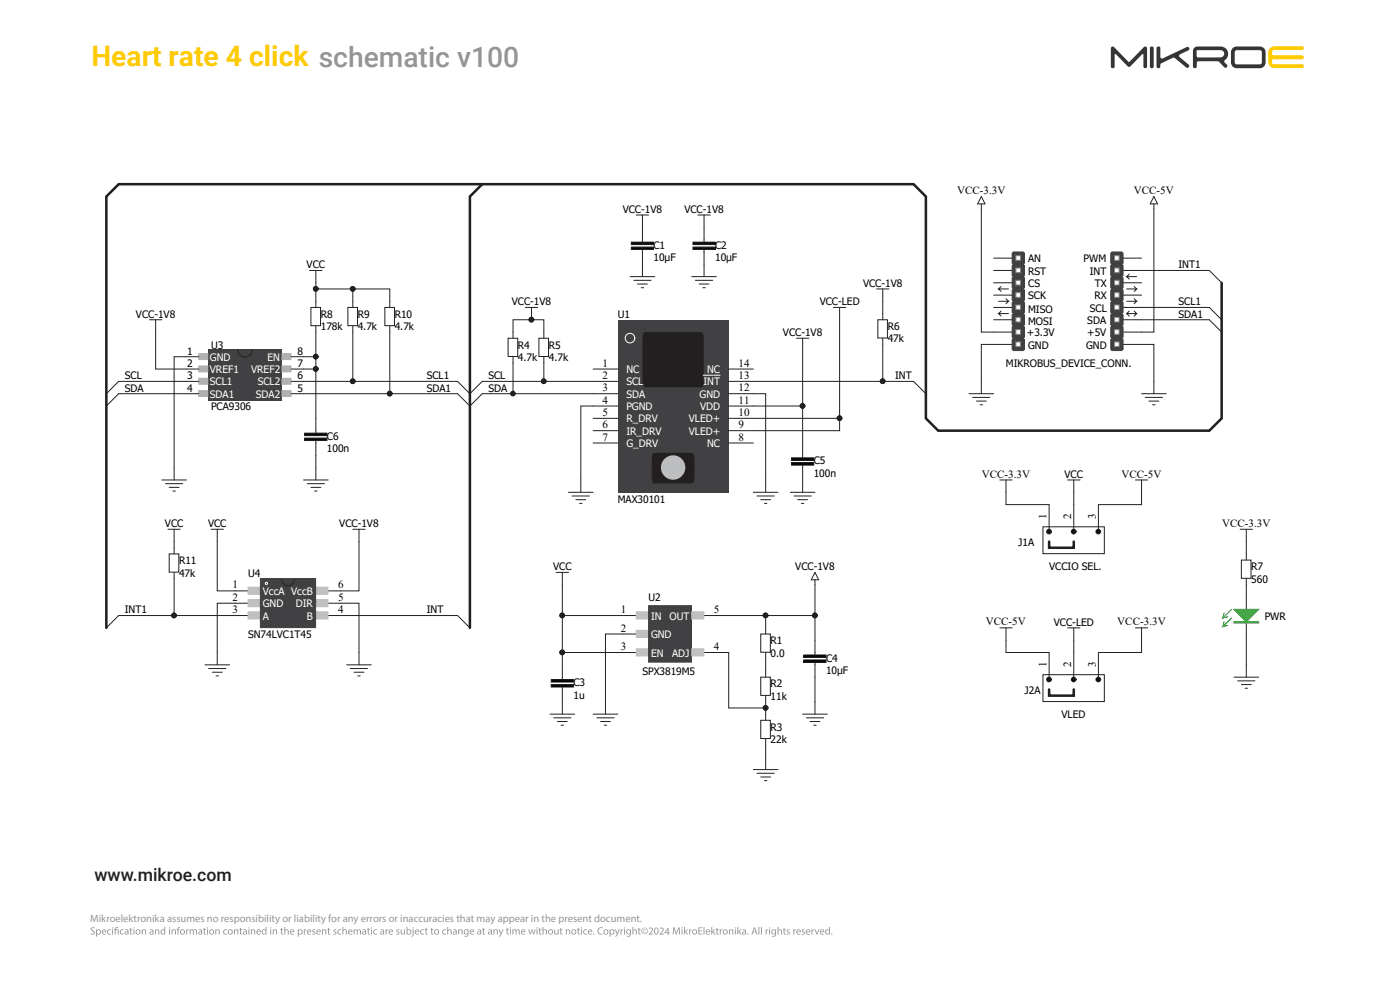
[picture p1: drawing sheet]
<svg xmlns="http://www.w3.org/2000/svg" width="420mm" height="297mm" viewBox="0 0 420 297" stroke-linecap="round" stroke-linejoin="round" font-family="sans-serif">
<!-- layer: Layer 1 -->
<path d="M381 14.4l1.3-.5h8.4a.54 .54 0 0 1 .5 .5 .54 .54 0 0 1-.5 .6h-8.6a.9 .9 0 0 0-.5 .8 .9 .9 0 0 0 .5 .8h8.6a.58 .58 0 0 1 .5 .6 .58 .58 0 0 1-.5 .6h-8.6a.8 .8 0 0 0-.5 .8 .8 .8 0 0 0 .7 .7h8.4a.55 .55 0 0 1 .5 .5 .55 .55 0 0 1-.5 .6h-8.4a1.74 1.74 0 0 1-1.8-1.8v-3.3z" fill-rule="evenodd" fill="#ffcb05"/>
<path d="M359 15.1l7.2-.1a1.09 1.09 0 0 1 1.1 1.1 1.09 1.09 0 0 1-1.1 1.1h-6.9l-.3-.5zM358.4 14.2l-.5 1.1v4.6a.58 .58 0 0 0 .6 .5 .58 .58 0 0 0 .5-.5l.1-1.2 .3-.3 6.3 .1a4 4 0 0 0 2.1 1.8l.4-.5-.4-.7a.72 .72 0 0 1-.5-.6 .72 .72 0 0 1 .5-.7 2.22 2.22 0 0 0 .5-2.5 2.22 2.22 0 0 0-2.1-1.4h-6.9zM347.1 14.1l-.1 5.8a.58 .58 0 0 0 .5 .5 .58 .58 0 0 0 .6-.5v-.7l.3-.2 3.7-1.7 3.8 2.9a.57 .57 0 0 0 .7-.1 .57 .57 0 0 0 0-.7l-2.7-2.3-.2-.4 .3-.4 2.5-1.2a.56 .56 0 0 0 .2-.7 .56 .56 0 0 0-.7-.3l-7.3 3.5-.6-.4v-3l-.5-.3zM345.1 14.1l-.1 5.8a.58 .58 0 0 0 .5 .5 .58 .58 0 0 0 .6-.5v-5.5l-.3-.4zM369.8 14.4l.9-.4 7.2-.1a1.74 1.74 0 0 1 1.8 1.8v3a1.74 1.74 0 0 1-1.8 1.7h-6.8a1.74 1.74 0 0 1-1.8-1.7v-3.4zM370.6 15.2l-.2 .5v3l.3 .5 7.2 .1 .6-.3 .1-3.3-.4-.6-7.1-.1zM333.4 14.1l-.1 .4v5.4a.58 .58 0 0 0 .5 .5 .58 .58 0 0 0 .6-.5v-3.5l.3-.2 3.6 3.7 .4 .2 4.2-3.9 .1 3.7a.55 .55 0 0 0 .6 .5 .55 .55 0 0 0 .5-.5v-5.4l-.3-.5-.6 .1-4.5 4.5-4.5-4.5-.4-.2z" fill-rule="evenodd" fill="#343537"/>
<path d="M249.3 279.9a.2 .2 0 0 1 .4 0 .2 .2 0 0 1-.4 0zM248 278.8l-.1 .2a.55 .55 0 0 0 0 .6 .55 .55 0 0 0 .6 .2l.2-.3a.52 .52 0 0 0-.1-.6 .52 .52 0 0 0-.6-.1zM247.7 278.7l.5-.2 .5 .2v-.9h.3v2.3h-.3v-.3a.74 .74 0 0 1-1.1 0 .74 .74 0 0 1 .1-1.1zM246.4 278.8l-.2 .4h.8l-.1-.4zM246.1 278.7a.67 .67 0 0 1 .9-.1 .67 .67 0 0 1 .3 .8h-1.1a.59 .59 0 0 0 1 .4v.2a.84 .84 0 0 1-1.1-.2 .84 .84 0 0 1 0-1.1zM244.4 278.5h.3l.4 1.3 .4-1.3h.3l-.6 1.6h-.2zM243.4 278.5h.3v.3l.5-.3v.3l-.5 .3v1h-.3zM242.2 278.8l-.2 .4h.8l-.1-.4zM241.9 278.7a.67 .67 0 0 1 .9-.1 .67 .67 0 0 1 .3 .8h-1.1a.59 .59 0 0 0 1 .4v.2a.84 .84 0 0 1-1.1-.2 .84 .84 0 0 1 0-1.1zM240.6 278.7l.5-.2 .3 .1-.6 .3a.69 .69 0 0 1 .4 1.1h-.7l.1-.2 .3 .1 .3-.2-.6-.6zM239.4 278.8l-.2 .4h.8l-.2-.4zM239.1 278.7a.67 .67 0 0 1 .8-.1 .67 .67 0 0 1 .3 .8h-1a.59 .59 0 0 0 .9 .4l.1 .2a.84 .84 0 0 1-1.1-.2 .84 .84 0 0 1 0-1.1zM238 278.5h.2l.1 .3 .5-.3v.3l-.5 .3v1h-.3zM236.1 278.7l.4-.2 .4 .1-.6 .3a.69 .69 0 0 1 .4 1.1h-.7v-.2l.4 .1 .3-.2-.6-.6zM235.1 278.2l.3-.1v.4h.4v.2h-.4v1l.3 .4h-.4l-.2-.3v-1.1h-.3zM233.3 277.8h.3v1a.55 .55 0 0 1 .9 0l.1 1.3h-.3v-1.1l-.4-.3-.3 .3v1.1h-.3zM231.9 278.8l-.2 .2a.57 .57 0 0 0 .4 .9l.4-.4a.51 .51 0 0 0 0-.6 .51 .51 0 0 0-.6-.1zM231.6 278.7l.5-.2 .5 .3v-.3h.2v1.3a.81 .81 0 0 1-.4 .9 .81 .81 0 0 1-.9-.1l.1-.2a.57 .57 0 0 0 .7 .1 .57 .57 0 0 0 .2-.7 .72 .72 0 0 1-1.1 0 .72 .72 0 0 1 .2-1.1zM230.8 278.5h.2v1.6h-.2zM230.8 278h.2v.2h-.2zM229.7 278.5h.2l.1 .3 .5-.3v.3l-.5 .3v1h-.3zM228.3 277.8h.3v2.3h-.3zM227.5 277.8h.3v2.3h-.3zM226.3 278.2l-.3 1h.7zM226.2 277.9h.3l.7 2.2h-.3l-.2-.7h-.7l-.3 .7h-.3zM224.2 279.9a.2 .2 0 0 1 .4 0 .2 .2 0 0 1-.4 0zM223 279.4l-.1 .2a.33 .33 0 0 0 .4 .3 .33 .33 0 0 0 .2-.3v-.3zM222.7 278.6l.5-.1 .5 .2 .1 1.4-.2-.2a.49 .49 0 0 1-.8 .1 .49 .49 0 0 1 .1-.8l.6-.1v-.2l-.3-.2-.4 .1zM221.2 277.8h.3v1.4l.6-.7h.3l-.6 .7 .7 .9h-.4l-.5-.8-.1 .8h-.3zM220.4 278.5h.3v1.6h-.3zM220.5 278h.2v.2h-.2zM218.7 278.5h.2v.3a.57 .57 0 0 1 .7-.3 .57 .57 0 0 1 .4 .7v.9h-.3v-1.1l-.5-.2-.2 .3v1h-.3zM217.1 279.3a.55 .55 0 0 0 1.1 0 .55 .55 0 0 0-1.1 0zM216.8 279.3a.78 .78 0 0 1 1.5 0 .78 .78 0 0 1-1.5 0zM215.9 278.5h.3v.3l.5-.3v.3l-.5 .3v1h-.3zM215 278.2l.2-.1v.4h.4v.2h-.4v1l.4 .4h-.4l-.2-.3v-1.1h-.3zM213.4 277.8h.3v1.4l.6-.7h.3l-.6 .7 .7 .9h-.4l-.5-.8-.1 .8h-.3zM212.2 278.8l-.2 .4h.8l-.2-.4zM211.9 278.7a.67 .67 0 0 1 .8-.1 .67 .67 0 0 1 .3 .8h-1a.59 .59 0 0 0 .9 .4l.1 .2a.84 .84 0 0 1-1.1-.2 .84 .84 0 0 1 0-1.1zM211.1 277.8h.2v2.3h-.2zM209.5 277.9h1.2v.3h-.9v.6h.8v.3h-.8v.7h.9v.3h-1.2zM207.9 279.3a.55 .55 0 0 0 1.1 0 .55 .55 0 0 0-1.1 0zM207.6 279.3a.78 .78 0 0 1 1.5 0 .78 .78 0 0 1-1.5 0zM206.7 278.5h.3v.3l.5-.3v.3l-.5 .3v1h-.3zM205.2 277.8h.3v1.4l.6-.7h.3l-.6 .7 .7 .9h-.3l-.6-.8-.1 .8h-.3zM204.5 278.5h.2v1.6h-.2zM204.5 278h.2v.2h-.2zM202 277.9h.3l.6 1.8 .6-1.8h.4l.1 2.2h-.3v-1.9l-.7 1.9h-.2l-.6-1.9-.1 1.9h-.3zM197.9 278.2a.74 .74 0 0 1 1.2 .1 .74 .74 0 0 1-.4 1.1l-.5 .4h1v.3h-1.3l.8-1a.49 .49 0 0 0 0-.8 .49 .49 0 0 0-.7 .1zM196.7 278.2a.9 .9 0 0 0-.3 .9 .9 .9 0 0 0 .7 .7 .92 .92 0 0 0-.4-1.6zM196.4 278.2a.63 .63 0 0 1 .7-.2 .63 .63 0 0 1 .4 .6 .93 .93 0 0 1 .1 1 .93 .93 0 0 1-1 .4l-.4-1zM194.6 278.2a.74 .74 0 0 1 1.2 .1 .74 .74 0 0 1-.4 1.1l-.4 .4h.9v.3h-1.3l.8-1a.49 .49 0 0 0 .1-.8 .49 .49 0 0 0-.8 .1zM193 278.6l.5-.2 .3 .2a.47 .47 0 0 0-.7 .1 .47 .47 0 0 0 0 .6 .47 .47 0 0 0 .7 .1 .55 .55 0 0 1-.8 0 .55 .55 0 0 1 0-.8zM192.6 279a.83 .83 0 0 0 1.6 0 .83 .83 0 0 0-1.6 0zM192.4 279a.97 .97 0 0 1 1.9 0 .97 .97 0 0 1-1.9 0zM191.5 278.2l.3-.1v.4h.4v.2h-.4v1l.4 .4h-.4l-.2-.3-.1-1.1h-.2zM189.7 277.8h.3v1a.55 .55 0 0 1 1 0v1.3h-.2l-.1-1.1-.3-.3-.4 .3v1.1h-.3zM188.3 278.8l-.1 .2a.57 .57 0 0 0 .4 .9l.4-.4a.51 .51 0 0 0-.1-.6 .51 .51 0 0 0-.6-.1zM188.1 278.7l.4-.2 .5 .3v-.3h.3v1.3a.81 .81 0 0 1-.4 .9 .81 .81 0 0 1-.9-.1v-.2a.57 .57 0 0 0 .7 .1 .57 .57 0 0 0 .3-.7 .72 .72 0 0 1-1.1 0 .72 .72 0 0 1 .2-1.1zM187.2 278.5h.3v1.6h-.3zM187.2 278h.3v.2h-.3zM186.2 278.5h.2v.3l.5-.3v.3l-.4 .3-.1 1h-.2zM184.5 278.5h.3l.4 1.3 .4-1.3h.3l-.7 1.7-.6 .6v-.3l.5-.5zM183.3 278.9l-.1 .2a.48 .48 0 0 0 .2 .7 .48 .48 0 0 0 .6-.2 .55 .55 0 0 0 0-.6 .55 .55 0 0 0-.6-.2zM182.9 278.5h.2v.3a.72 .72 0 0 1 1 0 .72 .72 0 0 1 .1 1 .72 .72 0 0 1-1 .1v.8h-.3zM181.3 279.3a.55 .55 0 0 0 1.1 0 .55 .55 0 0 0-1.1 0zM181 279.3a.78 .78 0 0 1 1.5 0 .78 .78 0 0 1-1.5 0zM179.7 278.1l.9-.2 .2 .1v.2a.88 .88 0 0 0-1.3 .8 .88 .88 0 0 0 1.3 .8v.2a1.12 1.12 0 0 1-1.5-.4 1.12 1.12 0 0 1 .4-1.5zM177.9 279.9a.2 .2 0 0 1 .4 0 .2 .2 0 0 1-.4 0zM176.8 278.8l-.2 .4h.8l-.1-.4zM176.5 278.7a.67 .67 0 0 1 .9-.1 .67 .67 0 0 1 .3 .8h-1.1a.59 .59 0 0 0 1 .4v.2a.84 .84 0 0 1-1.1-.2 .84 .84 0 0 1 0-1.1zM175.2 278.7l.6-.2 .3 .1v.2a.58 .58 0 0 0-.9 .5 .58 .58 0 0 0 .9 .5v.2a.81 .81 0 0 1-1-.2 .81 .81 0 0 1 .1-1.1zM174.3 278.5h.3v1.6h-.3zM174.3 278h.3v.2h-.3zM173.3 278.2l.3-.1v.4h.4v.2h-.4v1l.4 .4h-.4l-.3-.3v-1.1h-.2zM171.7 279.3a.55 .55 0 0 0 1.1 0 .55 .55 0 0 0-1.1 0zM171.3 279.3a.8 .8 0 0 1 1.6 0 .8 .8 0 0 1-1.6 0zM169.7 278.5h.3v.3a.57 .57 0 0 1 .7-.3 .57 .57 0 0 1 .4 .7v.9h-.3l-.1-1.1-.4-.2-.3 .3v1h-.3zM168.1 278.2l.3-.1v.4h.4v.2h-.4v1l.3 .4h-.4l-.2-.3v-1.1h-.3zM166.3 278.5h.2l.1 1.1 .3 .3 .4-.3v-1.1h.3v1.6h-.3v-.3l-.5 .3-.4-.1zM164.7 279.3a.55 .55 0 0 0 1.1 0 .55 .55 0 0 0-1.1 0zM164.4 279.3a.78 .78 0 0 1 1.5 0 .78 .78 0 0 1-1.5 0zM162.8 277.8h.2v1a.55 .55 0 0 1 1 0l.1 1.3h-.3v-1.1l-.4-.3-.3 .3-.1 1.1h-.2zM161.8 278.2l.3-.1v.4h.4v.2h-.4v1l.3 .4h-.4l-.2-.3v-1.1h-.3zM161 278.5h.3v1.6h-.3zM161 278h.2v.2h-.2zM158.5 278.5h.3l.3 1.3 .4-1.3h.2l.4 1.3 .3-1.3h.3l-.5 1.6h-.3l-.3-1.3-.4 1.3h-.3zM156.7 278.8l-.2 .4h.9l-.2-.4zM156.5 278.7a.67 .67 0 0 1 .8-.1 .67 .67 0 0 1 .3 .8h-1.1a.59 .59 0 0 0 1 .4v.2a.84 .84 0 0 1-1.1-.2 .84 .84 0 0 1 .1-1.1zM153.7 278.5h.3v.3a.52 .52 0 0 1 .4-.3 .52 .52 0 0 1 .5 .3l.3-.3 .5 .1 .2 1.5h-.3v-1.2l-.3-.2-.3 .3v1.1h-.3v-1.2l-.3-.2-.4 .3v1.1h-.3zM153 278.5h.3v1.6h-.3zM153 278h.2v.2h-.2zM152 278.2l.3-.1v.4h.4v.2h-.4v1l.4 .4h-.5l-.2-.3v-1.1h-.2zM149.6 278.5h.3l.4 1.3 .4-1.3h.3l-.7 1.7-.6 .6-.1-.3 .5-.5zM148 278.5h.3v.3a.57 .57 0 0 1 .7-.3 .57 .57 0 0 1 .4 .7v.9h-.3l-.1-1.1-.5-.2-.2 .3v1h-.3zM146.8 279.4l-.1 .2a.33 .33 0 0 0 .3 .3 .33 .33 0 0 0 .3-.3v-.3zM146.5 278.6l.5-.1 .5 .2 .1 1.4-.3-.2a.49 .49 0 0 1-.7 .1 .49 .49 0 0 1 0-.8l.7-.1v-.2l-.3-.2-.4 .1zM144.9 278.2l.2-.1v.4h.4v.2h-.4v1l.4 .4h-.4l-.2-.3v-1.1h-.3zM143.5 279.4l-.1 .2a.33 .33 0 0 0 .4 .3 .33 .33 0 0 0 .3-.3v-.3zM143.3 278.6l.5-.1 .4 .2 .2 1.4-.3-.2a.49 .49 0 0 1-.7 .1 .49 .49 0 0 1 0-.8l.7-.1v-.2l-.4-.2-.4 .1zM141.4 278.8l-.2 .4h.8l-.2-.4zM141.1 278.7a.67 .67 0 0 1 .8-.1 .67 .67 0 0 1 .3 .8h-1a.59 .59 0 0 0 .9 .4l.1 .2a.84 .84 0 0 1-1.1-.2 .84 .84 0 0 1 0-1.1zM139.6 278.8l-.1 .2a.57 .57 0 0 0 .4 .9l.4-.4a.51 .51 0 0 0-.1-.6 .51 .51 0 0 0-.6-.1zM139.3 278.7l.5-.2 .5 .3v-.3h.3l-.1 1.3a.81 .81 0 0 1-.3 .9 .81 .81 0 0 1-.9-.1v-.2a.57 .57 0 0 0 .7 .1 .57 .57 0 0 0 .3-.7 .72 .72 0 0 1-1.1 0 .72 .72 0 0 1 .1-1.1zM137.5 278.5h.2v.3a.57 .57 0 0 1 .7-.3 .57 .57 0 0 1 .4 .7v.9h-.3v-1.1l-.5-.2-.2 .3v1h-.3zM136.2 279.4l-.1 .2a.33 .33 0 0 0 .4 .3 .33 .33 0 0 0 .3-.3v-.3zM135.9 278.6l.5-.1 .5 .2 .1 1.4-.2-.2a.49 .49 0 0 1-.8 .1 .49 .49 0 0 1 .1-.8l.6-.1v-.2l-.3-.2-.4 .1zM134.2 277.8h.3v1a.55 .55 0 0 1 .9 0l.1 1.3h-.3v-1.1l-.3-.3-.4 .3v1.1h-.3zM132.9 278.7l.6-.2 .4 .1-.1 .2a.58 .58 0 0 0-.9 .5 .58 .58 0 0 0 .9 .5l.1 .2a.81 .81 0 0 1-1.1-.2 .81 .81 0 0 1 .1-1.1zM130.5 279.3a.55 .55 0 0 0 1.1 0 .55 .55 0 0 0-1.1 0zM130.2 279.3a.78 .78 0 0 1 1.5 0 .78 .78 0 0 1-1.5 0zM129.4 278.2l.2-.1v.4h.4v.2h-.4l.1 1 .3 .4h-.4l-.2-.3v-1.1h-.3zM127.6 278.2l.3-.1v.4h.4v.2h-.4v1l.4 .4h-.4l-.2-.3-.1-1.1h-.2zM126.2 278.7l.6-.2 .4 .1v.2a.58 .58 0 0 0-.9 .5 .58 .58 0 0 0 .9 .5v.2a.81 .81 0 0 1-1-.2 .81 .81 0 0 1 0-1.1zM124.9 278.8l-.2 .4h.8l-.1-.4zM124.6 278.7a.67 .67 0 0 1 .8-.1 .67 .67 0 0 1 .4 .8h-1.1a.59 .59 0 0 0 .9 .4l.1 .2a.84 .84 0 0 1-1.1-.2 .84 .84 0 0 1 0-1.1zM123.8 278h.3v.2h-.3zM123.8 278.5h.3v1.7l-.2 .4-.5 .1 .4-.6zM122.3 278.9l-.1 .2a.52 .52 0 0 0 .1 .6 .52 .52 0 0 0 .6 .1l.2-.2a.55 .55 0 0 0 0-.6 .55 .55 0 0 0-.6-.2zM122 277.8h.2v1a.71 .71 0 0 1 1 0 .71 .71 0 0 1 0 1 .71 .71 0 0 1-1 0v.3h-.3zM120.2 278.5h.3v1.1l.3 .3 .4-.3v-1.1h.3v1.6h-.2l-.1-.3-.5 .3-.3-.1zM118.9 278.7l.5-.2 .4 .1-.7 .3a.69 .69 0 0 1 .5 1.1h-.8l.1-.2 .4 .1 .3-.2-.7-.6zM117 278.8l-.2 .4h.9l-.2-.4zM116.8 278.7a.67 .67 0 0 1 .8-.1 .67 .67 0 0 1 .3 .8h-1.1a.59 .59 0 0 0 1 .4v.2a.84 .84 0 0 1-1.1-.2 .84 .84 0 0 1 .1-1.1zM115.7 278.5h.2v.3l.5-.3v.3l-.4 .3v1h-.3zM114.4 279.4l-.1 .2a.33 .33 0 0 0 .4 .3 .33 .33 0 0 0 .3-.3v-.3zM114.1 278.6l.5-.1 .5 .2 .1 1.4-.2-.2a.49 .49 0 0 1-.8 .1 .49 .49 0 0 1 .1-.8l.6-.1v-.2l-.3-.2-.4 .1zM112.2 278.7l.6-.2 .4 .1-.1 .2a.58 .58 0 0 0-.9 .5 .58 .58 0 0 0 .9 .5v.2a.81 .81 0 0 1-1-.2 .81 .81 0 0 1 .1-1.1zM111.3 278.5h.3v1.6h-.3zM111.3 278h.3v.2h-.3zM110.3 278.2l.3-.1v.4h.4v.2h-.4v1l.4 .4h-.4l-.3-.3v-1.1h-.2zM109 279.4l-.1 .2a.33 .33 0 0 0 .4 .3 .33 .33 0 0 0 .2-.3v-.3zM108.7 278.6l.5-.1 .5 .2 .1 1.4-.2-.2a.49 .49 0 0 1-.8 .1 .49 .49 0 0 1 .1-.8l.6-.1v-.2l-.3-.2-.4 .1zM106.1 278.5h.2v.3a.52 .52 0 0 1 .5-.3 .52 .52 0 0 1 .5 .3l.3-.3 .5 .1 .2 1.5h-.3v-1.2l-.3-.2-.4 .3v1.1h-.2l-.1-1.2-.3-.2-.3 .3v1.1h-.3zM104.9 278.8l-.2 .4h.8l-.2-.4zM104.6 278.7a.67 .67 0 0 1 .8-.1 .67 .67 0 0 1 .3 .8h-1a.59 .59 0 0 0 .9 .4l.1 .2a.84 .84 0 0 1-1.1-.2 .84 .84 0 0 1 0-1.1zM102.7 277.8h.3v1a.55 .55 0 0 1 1 0v1.3h-.2l-.1-1.1-.3-.3-.4 .3v1.1h-.3zM101.4 278.7l.6-.2 .4 .1v.2a.58 .58 0 0 0-.9 .5 .58 .58 0 0 0 .9 .5v.2a.81 .81 0 0 1-1-.2 .81 .81 0 0 1 0-1.1zM100.1 278.7l.4-.2 .4 .1-.6 .3a.69 .69 0 0 1 .4 1.1h-.8l.1-.2 .4 .1 .3-.2-.7-.6zM98.4 278.2l.3-.1v.4h.4v.2h-.4v1l.4 .4h-.5l-.2-.3v-1.1h-.2zM96.6 278.5h.2v.3a.57 .57 0 0 1 .7-.3 .57 .57 0 0 1 .4 .7v.9h-.3v-1.1l-.5-.2-.2 .3v1h-.3zM95.3 278.8l-.1 .4h.8l-.2-.4zM95.1 278.7a.67 .67 0 0 1 .8-.1 .67 .67 0 0 1 .3 .8h-1.1a.59 .59 0 0 0 1 .4v.2a.84 .84 0 0 1-1-.2 .84 .84 0 0 1 0-1.1zM93.7 278.7l.5-.2 .4 .1-.7 .3a.69 .69 0 0 1 .5 1.1h-.8l.1-.2 .4 .1 .3-.2-.7-.6zM92.5 278.8l-.2 .4h.8l-.1-.4zM92.2 278.7a.67 .67 0 0 1 .9-.1 .67 .67 0 0 1 .3 .8h-1.1a.59 .59 0 0 0 1 .4v.2a.84 .84 0 0 1-1.1-.2 .84 .84 0 0 1 0-1.1zM91.1 278.5h.3v.3l.5-.3v.3l-.5 .3v1h-.3zM89.7 278.9l-.1 .2a.48 .48 0 0 0 .2 .7 .48 .48 0 0 0 .7-.2 .55 .55 0 0 0-.1-.6 .55 .55 0 0 0-.5-.2zM89.3 278.5h.3v.3a.72 .72 0 0 1 1 0 .72 .72 0 0 1 0 1 .72 .72 0 0 1-1 .1v.8h-.3zM87.4 278.8l-.2 .4h.8l-.1-.4zM87.1 278.7a.67 .67 0 0 1 .9-.1 .67 .67 0 0 1 .3 .8h-1.1a.59 .59 0 0 0 1 .4v.2a.84 .84 0 0 1-1.1-.2 .84 .84 0 0 1 0-1.1zM85.3 277.8h.3v1a.55 .55 0 0 1 1 0v1.3h-.3v-1.1l-.3-.3-.4 .3v1.1h-.3zM84.3 278.2l.3-.1v.4h.4v.2h-.4v1l.4 .4h-.4l-.3-.3v-1.1h-.2zM81.8 278.5h.3v.3a.57 .57 0 0 1 .7-.3 .57 .57 0 0 1 .3 .7v.9h-.3v-1.1l-.5-.2-.2 .3v1h-.3zM81.1 278.5h.3v1.6h-.3zM81.1 278h.2v.2h-.2zM79 278.8l-.2 .2a.55 .55 0 0 0 0 .6 .55 .55 0 0 0 .6 .2l.3-.3a.52 .52 0 0 0-.1-.6 .52 .52 0 0 0-.6-.1zM78.7 278.7l.5-.2 .5 .2v-.9h.2l.1 2.3h-.3v-.3a.74 .74 0 0 1-1.1 0 .74 .74 0 0 1 .1-1.1zM77.4 278.8l-.2 .4h.8l-.1-.4zM77.1 278.7a.67 .67 0 0 1 .8-.1 .67 .67 0 0 1 .4 .8h-1.1a.59 .59 0 0 0 .9 .4l.1 .2a.84 .84 0 0 1-1.1-.2 .84 .84 0 0 1 0-1.1zM75.2 278.5h.3v.3a.57 .57 0 0 1 .7-.3 .57 .57 0 0 1 .4 .7v.9h-.3v-1.1l-.5-.2-.3 .3v1h-.2zM74.5 278.5h.3v1.6h-.3zM74.5 278h.3v.2h-.3zM73.2 279.4l-.1 .2a.33 .33 0 0 0 .4 .3 .33 .33 0 0 0 .3-.3v-.3zM73 278.6l.5-.1 .5 .2 .1 1.4-.3-.2a.49 .49 0 0 1-.7 .1 .49 .49 0 0 1 0-.8l.7-.1v-.2l-.4-.2-.4 .1zM72 278.2l.3-.1v.4h.4v.2h-.4v1l.4 .4h-.5l-.2-.3v-1.1h-.2zM70.2 278.5h.2v.3a.57 .57 0 0 1 .7-.3 .57 .57 0 0 1 .4 .7v.9h-.3v-1.1l-.5-.2-.2 .3v1h-.3zM68.6 279.3a.55 .55 0 0 0 1.1 0 .55 .55 0 0 0-1.1 0zM68.3 279.3a.78 .78 0 0 1 1.5 0 .78 .78 0 0 1-1.5 0zM67.2 278.7l.6-.2 .3 .1v.2a.58 .58 0 0 0-.9 .5 .58 .58 0 0 0 .9 .5v.2a.81 .81 0 0 1-1-.2 .81 .81 0 0 1 .1-1.1zM64.6 278.5h.2l.1 .3a.57 .57 0 0 1 .6-.3 .57 .57 0 0 1 .4 .7v.9h-.3v-1.1l-.5-.2-.2 .3v1h-.3zM63 279.3a.55 .55 0 0 0 1.1 0 .55 .55 0 0 0-1.1 0zM62.7 279.3a.8 .8 0 0 1 1.6 0 .8 .8 0 0 1-1.6 0zM62.1 278.5h.3v1.6h-.3zM62.1 278h.3v.2h-.3zM61.1 278.2l.3-.1v.4h.4v.2h-.4v1l.4 .4h-.4l-.2-.3-.1-1.1h-.2zM59.8 279.4l-.1 .2a.33 .33 0 0 0 .4 .3 .33 .33 0 0 0 .3-.3v-.3zM59.5 278.6l.5-.1 .5 .2 .2 1.4-.3-.2a.49 .49 0 0 1-.8 .1 .49 .49 0 0 1 .1-.8l.7-.1-.1-.2-.3-.2-.4 .1zM56.9 278.5h.2v.3a.52 .52 0 0 1 .5-.3 .52 .52 0 0 1 .5 .3l.3-.3 .5 .1 .2 1.5h-.3v-1.2l-.3-.2-.3 .3-.1 1.1h-.2l-.1-1.2-.3-.2-.3 .3v1.1h-.3zM55.8 278.5h.3v.3l.5-.3v.3l-.5 .3v1h-.2zM54.3 279.3a.55 .55 0 0 0 1.1 0 .55 .55 0 0 0-1.1 0zM53.9 279.3a.8 .8 0 0 1 1.6 0 .8 .8 0 0 1-1.6 0zM53.4 277.9l.6-.1-.4 .4-.1 .3h.4v.2h-.4v1.4h-.2v-1.4h-.3v-.2h.3zM51.4 278.5h.3v.3a.57 .57 0 0 1 .7-.3 .57 .57 0 0 1 .4 .7v.9h-.3v-1.1l-.5-.2-.3 .3v1h-.2zM50.7 278.5h.3v1.6h-.3zM50.7 278h.3v.2h-.3zM48.6 278.8l-.1 .2a.55 .55 0 0 0 0 .6 .55 .55 0 0 0 .6 .2l.2-.3a.52 .52 0 0 0-.1-.6 .52 .52 0 0 0-.6-.1zM48.3 278.7l.5-.2 .5 .2v-.9h.3v2.3h-.3v-.3a.74 .74 0 0 1-1.1 0 .74 .74 0 0 1 .1-1.1zM46.5 278.5h.2v.3a.57 .57 0 0 1 .7-.3 .57 .57 0 0 1 .4 .7v.9h-.3v-1.1l-.5-.2-.2 .3v1h-.3zM45.2 279.4l-.1 .2a.33 .33 0 0 0 .4 .3 .33 .33 0 0 0 .3-.3v-.3zM45 278.6l.5-.1 .4 .2 .2 1.4-.3-.2a.49 .49 0 0 1-.7 .1 .49 .49 0 0 1 0-.8l.7-.1-.1-.2-.3-.2-.4 .1zM42.5 278.5h.3v.3a.57 .57 0 0 1 .7-.3 .57 .57 0 0 1 .3 .7v.9h-.2l-.1-1.1-.5-.2-.2 .3v1h-.3zM41 279.3a.54 .54 0 0 0 1 0 .54 .54 0 0 0-1 0zM40.6 279.3a.8 .8 0 0 1 1.6 0 .8 .8 0 0 1-1.6 0zM40 278.5h.3v1.6h-.3zM40.1 278h.2v.2h-.2zM39.1 278.2l.2-.1v.4h.4v.2h-.4v1l.4 .4h-.4l-.2-.3v-1.1h-.3zM37.7 279.4l-.1 .2a.33 .33 0 0 0 .4 .3 .33 .33 0 0 0 .3-.3v-.3zM37.5 278.6l.5-.1 .4 .2 .2 1.4-.3-.2a.49 .49 0 0 1-.7 .1 .49 .49 0 0 1 0-.8l.7-.1v-.2l-.4-.2-.4 .1zM36.2 278.7l.6-.2 .4 .1-.1 .2a.58 .58 0 0 0-.9 .5 .58 .58 0 0 0 .9 .5v.2a.81 .81 0 0 1-1-.2 .81 .81 0 0 1 .1-1.1zM34.6 278l.9-.1-.1 .2h-.6l-.1 .4h.9v1.6h-.3v-1.4h-.6v1.4h-.3v-1.4h-.2v-.2h.2zM33.6 278.5h.3v1.6h-.3zM33.7 278h.2v.2h-.2zM32.3 278.7l.6-.2 .4 .1v.2a.58 .58 0 0 0-.9 .5 .58 .58 0 0 0 .9 .5v.2a.81 .81 0 0 1-1-.2 .81 .81 0 0 1 0-1.1zM31 278.8l-.2 .4h.8l-.1-.4zM30.7 278.7a.67 .67 0 0 1 .8-.1 .67 .67 0 0 1 .4 .8h-1.1a.59 .59 0 0 0 .9 .4l.1 .2a.84 .84 0 0 1-1.1-.2 .84 .84 0 0 1 0-1.1zM29.2 278.9l-.1 .2a.48 .48 0 0 0 .2 .7 .48 .48 0 0 0 .6-.2 .55 .55 0 0 0 0-.6 .55 .55 0 0 0-.5-.2zM28.8 278.5h.3v.3a.72 .72 0 0 1 1 0 .72 .72 0 0 1 0 1 .72 .72 0 0 1-1 .1v.8h-.3zM27.4 278.1l1-.1-.1 .2-.8 .1 .2 .4a.74 .74 0 0 1 .7 1.1 .74 .74 0 0 1-1.2 .2v-.3a.46 .46 0 0 0 .8 .1 .46 .46 0 0 0-.2-.7 .6 .6 0 0 1-.5-.4 .6 .6 0 0 1 .1-.6z" fill="#939598"/>
<g fill="none" stroke="#231f20" stroke-width=".3">
<path d="M192.7 79.2v3.7M211.2 79.2v3.7M298.1 77.4h5.5M336.9 77.4h5.6M189 82.9h7.4M190.1 84h5.2M191.3 85.1h2.9M192.4 86.2h.7M207.5 82.9h7.4M208.6 84h5.2M209.7 85.1h3M210.8 86.2h.8"/>
<path d="M250 92.1h3.7M251.9 92.1v3.7M298.1 92.1h5.5M298.1 81.1h5.5M298.1 84.8h5.5M298.1 88.4h5.5M298.1 95.8h5.5M298.1 99.5h5.5M336.9 92.1h5.6M336.9 81.1h5.6M336.9 84.8h5.6M336.9 88.4h5.6"/>
<path d="M336.9 95.8h5.6M336.9 99.5h5.6M226 118h3.7v29.5M238.9 101.4h3.7M240.8 101.4v20.3h-14.8M298.1 103.2h5.5M336.9 103.2h5.6M177.9 121.7h-3.7v25.8M226 125.4h25.9M170.5 147.5h7.4M171.7 148.6h5.1M172.8 149.8h2.9"/>
<path d="M173.9 150.9h.7M226 147.5h7.4M227.1 148.6h5.2M228.2 149.8h3M229.3 150.9h.8"/>
</g>
<g fill="#231f20" stroke="#231f20" stroke-width=".3">
<circle cx="240.8" cy="121.6" r=".7"/>
<circle cx="251.8" cy="125.3" r=".7"/>
</g>
<path d="M304 75.5h3l.3 .4v2.9l-.3 .4h-3l-.4-.4v-2.9z" fill-rule="evenodd" fill="#414042"/>
<path d="M303.6 75.9l.4-.4h3l.3 .4v2.9l-.3 .4h-3l-.4-.4z" fill="none" stroke="#443c3e" stroke-width=".3"/>
<path d="M304 79.2h3l.3 .4v2.9l-.3 .4h-3l-.4-.4v-2.9z" fill-rule="evenodd" fill="#414042"/>
<path d="M303.6 79.6l.4-.4h3l.3 .4v2.9l-.3 .4h-3l-.4-.4z" fill="none" stroke="#443c3e" stroke-width=".3"/>
<g fill="#fff" stroke="#808080" stroke-width=".3">
<path d="M304.8 76.6h1.4v1.4h-1.4z"/>
<path d="M304.8 80.3h1.4v1.4h-1.4z"/>
</g>
<path d="M304 82.9h3l.3 .4v2.9l-.3 .4h-3l-.4-.4v-2.9z" fill-rule="evenodd" fill="#414042"/>
<path d="M303.6 83.3l.4-.4h3l.3 .4v2.9l-.3 .4h-3l-.4-.4z" fill="none" stroke="#443c3e" stroke-width=".3"/>
<path d="M304 86.6h3l.3 .4v2.9l-.3 .4h-3l-.4-.4v-2.9z" fill-rule="evenodd" fill="#414042"/>
<path d="M303.6 87l.4-.4h3l.3 .4v2.9l-.3 .4h-3l-.4-.4z" fill="none" stroke="#443c3e" stroke-width=".3"/>
<g fill="#fff" stroke="#808080" stroke-width=".3">
<path d="M304.8 84h1.4v1.4h-1.4z"/>
<path d="M304.8 87.7h1.4v1.4h-1.4z"/>
</g>
<path d="M304 90.3h3l.3 .4v2.9l-.3 .4h-3l-.4-.4v-2.9z" fill-rule="evenodd" fill="#414042"/>
<path d="M303.6 90.7l.4-.4h3l.3 .4v2.9l-.3 .4h-3l-.4-.4z" fill="none" stroke="#443c3e" stroke-width=".3"/>
<path d="M304 94h3l.3 .4v2.9l-.3 .4h-3l-.4-.4v-2.9z" fill-rule="evenodd" fill="#414042"/>
<path d="M303.6 94.4l.4-.4h3l.3 .4v2.9l-.3 .4h-3l-.4-.4z" fill="none" stroke="#443c3e" stroke-width=".3"/>
<g fill="#fff" stroke="#808080" stroke-width=".3">
<path d="M304.8 91.4h1.4v1.4h-1.4z"/>
<path d="M304.8 95.1h1.4v1.4h-1.4z"/>
</g>
<path d="M304 97.7h3l.3 .3v3l-.3 .4h-3l-.4-.4v-3z" fill-rule="evenodd" fill="#414042"/>
<path d="M303.6 98l.4-.3h3l.3 .3v3l-.3 .4h-3l-.4-.4z" fill="none" stroke="#443c3e" stroke-width=".3"/>
<path d="M304 101.4h3l.3 .3v3l-.3 .4h-3l-.4-.4v-3z" fill-rule="evenodd" fill="#414042"/>
<path d="M303.6 101.7l.4-.3h3l.3 .3v3l-.3 .4h-3l-.4-.4z" fill="none" stroke="#443c3e" stroke-width=".3"/>
<g fill="#fff" stroke="#808080" stroke-width=".3">
<path d="M304.8 98.8h1.4v1.4h-1.4z"/>
<path d="M304.8 102.5h1.4v1.4h-1.4z"/>
</g>
<path d="M333.6 75.5h2.9l.4 .4v2.9l-.4 .4h-2.9l-.4-.4v-2.9z" fill-rule="evenodd" fill="#414042"/>
<path d="M333.2 75.9l.4-.4h3l.3 .4v2.9l-.3 .4h-3l-.4-.4z" fill="none" stroke="#443c3e" stroke-width=".3"/>
<path d="M333.6 79.2h2.9l.4 .4v2.9l-.4 .4h-2.9l-.4-.4v-2.9z" fill-rule="evenodd" fill="#414042"/>
<path d="M333.2 79.6l.4-.4h3l.3 .4v2.9l-.3 .4h-3l-.4-.4z" fill="none" stroke="#443c3e" stroke-width=".3"/>
<g fill="#fff" stroke="#808080" stroke-width=".3">
<path d="M334.3 76.6h1.4v1.4h-1.4z"/>
<path d="M334.3 80.3h1.4v1.4h-1.4z"/>
</g>
<path d="M333.6 82.9h2.9l.4 .4v2.9l-.4 .4h-2.9l-.4-.4v-2.9z" fill-rule="evenodd" fill="#414042"/>
<path d="M333.2 83.3l.4-.4h3l.3 .4v2.9l-.3 .4h-3l-.4-.4z" fill="none" stroke="#443c3e" stroke-width=".3"/>
<path d="M333.6 86.6h2.9l.4 .4v2.9l-.4 .4h-2.9l-.4-.4v-2.9z" fill-rule="evenodd" fill="#414042"/>
<path d="M333.2 87l.4-.4h3l.3 .4v2.9l-.3 .4h-3l-.4-.4z" fill="none" stroke="#443c3e" stroke-width=".3"/>
<g fill="#fff" stroke="#808080" stroke-width=".3">
<path d="M334.3 84h1.4v1.4h-1.4z"/>
<path d="M334.3 87.7h1.4v1.4h-1.4z"/>
</g>
<path d="M333.6 90.3h2.9l.4 .4v2.9l-.4 .4h-2.9l-.4-.4v-2.9z" fill-rule="evenodd" fill="#414042"/>
<path d="M333.2 90.7l.4-.4h3l.3 .4v2.9l-.3 .4h-3l-.4-.4z" fill="none" stroke="#443c3e" stroke-width=".3"/>
<path d="M333.6 94h2.9l.4 .4v2.9l-.4 .4h-2.9l-.4-.4v-2.9z" fill-rule="evenodd" fill="#414042"/>
<path d="M333.2 94.4l.4-.4h3l.3 .4v2.9l-.3 .4h-3l-.4-.4z" fill="none" stroke="#443c3e" stroke-width=".3"/>
<g fill="#fff" stroke="#808080" stroke-width=".3">
<path d="M334.3 91.4h1.4v1.4h-1.4z"/>
<path d="M334.3 95.1h1.4v1.4h-1.4z"/>
</g>
<path d="M333.6 97.7h2.9l.4 .3v3l-.4 .4h-2.9l-.4-.4v-3z" fill-rule="evenodd" fill="#414042"/>
<path d="M333.2 98l.4-.3h3l.3 .3v3l-.3 .4h-3l-.4-.4z" fill="none" stroke="#443c3e" stroke-width=".3"/>
<path d="M333.6 101.4h2.9l.4 .3v3l-.4 .4h-2.9l-.4-.4v-3z" fill-rule="evenodd" fill="#414042"/>
<path d="M333.2 101.7l.4-.3h3l.3 .3v3l-.3 .4h-3l-.4-.4z" fill="none" stroke="#443c3e" stroke-width=".3"/>
<g fill="#fff" stroke="#808080" stroke-width=".3">
<path d="M334.3 98.8h1.4v1.4h-1.4z"/>
<path d="M334.3 102.5h1.4v1.4h-1.4z"/>
</g>
<g fill="none" stroke="#231f20" stroke-width=".3">
<path d="M294.4 58.9l1.1 2.2h-2.2zM346.2 58.9l1.1 2.2h-2.2zM189.4 74h6.7v.8h-6.7zM189.4 72.6h6.7v.7h-6.7zM192.7 68.1v4.5M192.7 74.8v4.4M207.9 74h6.6v.8h-6.6zM207.9 72.6h6.6v.7h-6.6zM211.2 68.1v4.5M211.2 74.8v4.4M294.4 61.1v38.4h3.7M346.2 61.1v38.4h-3.7"/>
<path d="M299.6 90.3h2.9l-.7 .7M300.3 93.2l-.7 .8M300.3 85.9l-.7 .7M301.8 89.6l.7 .7M302.5 94h-2.9l.7 .7M302.5 86.6h-2.9l.7 .7M338 86.6h3l-.8 .7M338 90.3h3l-.8 .7M338 94h3l-.8 .7M338 94l.8 .7M338.8 93.2l-.8 .8M338.8 82.2l-.8 .7"/>
<path d="M340.2 85.9l.8 .7M340.2 89.6l.8 .7M340.2 93.2l.8 .8M341 82.9h-3l.8 .7M144.7 114.3h33.2M290.7 118h7.4M291.8 119.1h5.2M298.1 103.2h-3.7v14.8M342.5 103.2h3.7v14.8M342.5 118h7.4M343.6 119.1h5.2M237.5 138.7h6.6v.7h-6.6z"/>
<path d="M237.5 137.2h6.6v.7h-6.6zM240.8 121.7v15.5M240.8 139.4v8.1M292.9 120.2h3M294 121.3h.8M344.7 120.2h2.9M345.8 121.3h.7M237.1 147.5h7.4M238.2 148.6h5.2M239.3 149.8h3M240.4 150.9h.8M187.2 184.5h3.7"/>
<path d="M187.2 190h3.7M187.2 195.6h3.7"/>
</g>
<g fill="#231f20" stroke="#231f20" stroke-width=".3">
<circle cx="163.1" cy="114.3" r=".7"/>
<circle cx="240.8" cy="121.6" r=".7"/>
</g>
<g fill="#000">
<path d="M189.4 74h6.7v.8h-6.7z" fill-rule="evenodd"/>
<path d="M189.4 72.6h6.7v.7h-6.7z" fill-rule="evenodd"/>
<path d="M207.9 74h6.6v.8h-6.6z" fill-rule="evenodd"/>
<path d="M207.9 72.6h6.6v.7h-6.6z" fill-rule="evenodd"/>
<path d="M237.5 138.7h6.6v.7h-6.6z" fill-rule="evenodd"/>
<path d="M237.5 137.2h6.6v.7h-6.6z" fill-rule="evenodd"/>
</g>
<g fill="#c0c0c0" stroke="#bcbec0" stroke-width=".3">
<path d="M190.9 183.4h3.6v2.1h-3.6z"/>
<path d="M190.9 188.9h3.6v2.1h-3.6z"/>
<path d="M190.9 194.4h3.6v2.2h-3.6z"/>
</g>
<path d="M194.6 181.5h12.8v16.9h-12.8z" fill="#414042" stroke="#443c3e" stroke-width=".3"/>
<path d="M211.2 184.5h3.7" fill="none" stroke="#231f20" stroke-width=".3"/>
<path d="M207.5 183.4h3.6v2.1h-3.6z" fill="#c0c0c0" stroke="#bcbec0" stroke-width=".3"/>
<path d="M211.2 195.6h3.7" fill="none" stroke="#231f20" stroke-width=".3"/>
<path d="M207.5 194.4h3.6v2.2h-3.6z" fill="#c0c0c0" stroke="#bcbec0" stroke-width=".3"/>
<g fill="none" stroke="#231f20" stroke-width=".3">
<path d="M264.8 90.3v3.7M342.5 81.1h20.3l3.7 3.7M342.5 92.1h20.3l3.7 3.7M342.5 95.8h20.3l3.7 3.7M144.7 114.3l-3.7 3.7M144.7 118l-3.7 3.7M152.4 101.4h2.9v5.4h-2.9zM153.9 101.4v-5.6h9.3v5.6M153.9 106.9v11.1M161.7 101.4h2.9v5.4h-2.9zM163.2 106.9v7.4M264.8 103.2v11.1"/>
<path d="M274.1 114.3l3.7 3.7M299.9 143.8h3.7M301.8 143.8v7.4h12.9v7.4M312.9 157.9h18.4v8h-18.4zM320.3 143.8h3.7M322.1 143.8v14.8M340.6 143.8h3.7M342.5 143.8v7.4h-13v7.4M168.7 175.2v9.3h18.5M244.5 173.8v22.5M244.5 171.5l1.1 2.3h-2.2zM168.7 184.5v11.1h18.5"/>
<path d="M168.7 195.6v8.1M187.2 190h-5.6v24M214.9 195.6h3.7v16.6h11.1M214.9 184.5h29.6M228.2 190h2.9v5.5h-2.9zM229.7 184.5v5.5M229.7 195.6v7.3M241.2 197.8h6.6v.7h-6.6zM241.2 196.3h6.6v.7h-6.6zM244.5 198.5v15.5M299.9 188.2h3.7M301.8 188.2v7.4h12.9v7.3"/>
<path d="M320.3 188.2h3.7M322.1 188.2v14.7M340.6 188.2h3.7M342.5 188.2v7.4h-13v7.3M165 214h7.4M165.4 205.2h6.6v.7h-6.6zM165.4 203.7h6.6v.7h-6.6zM166.1 215.1h5.2M167.2 216.2h3M168.3 217.3h.8M168.7 205.9v8.1M177.9 214h7.4"/>
<path d="M179.1 215.1h5.1M180.2 216.2h2.9M181.3 217.3h.7M228.2 215.9h2.9v5.4h-2.9zM228.2 202.9h2.9v5.5h-2.9zM229.7 208.5v7.4M240.8 214h7.4M241.9 215.1h5.2M243 216.2h3M244.1 217.3h.8M312.9 202.2h18.4v8.1h-18.4zM226 230.6h7.4"/>
<path d="M227.1 231.8h5.2M228.2 232.9h3M229.3 234h.8M229.7 221.4v9.2"/>
</g>
<g fill="#231f20" stroke="#231f20" stroke-width=".3">
<circle cx="168.7" cy="195.5" r=".7"/>
<circle cx="168.7" cy="184.4" r=".7"/>
<circle cx="229.7" cy="184.4" r=".7"/>
<circle cx="229.7" cy="212.1" r=".7"/>
<circle cx="264.8" cy="114.3" r=".7"/>
<circle cx="153.9" cy="118" r=".7"/>
<circle cx="163.1" cy="114.3" r=".7"/>
<circle cx="159.4" cy="95.8" r=".7"/>
<circle cx="244.5" cy="184.4" r=".7"/>
</g>
<g fill="#000">
<path d="M241.2 197.8h6.6v.7h-6.6z" fill-rule="evenodd"/>
<path d="M241.2 196.3h6.6v.7h-6.6z" fill-rule="evenodd"/>
<path d="M165.4 205.2h6.6v.7h-6.6z" fill-rule="evenodd"/>
<path d="M165.4 203.7h6.6v.7h-6.6z" fill-rule="evenodd"/>
</g>
<path d="M366.5 84.8v40.6l-3.7 3.7h-81.3l-3.7-3.7v-66.5l-3.7-3.7h-129.4l-3.7 3.7v129.3M314.7 162.3v1.9h7.4v-1.9M314.7 206.6v1.9h7.4v-1.9" fill="none" stroke="#231f20" stroke-width=".76"/>
<g fill="#000" stroke="#231f20" stroke-width=".3">
<path d="M314.2 158.8a.7 .7 0 0 0 .2 1.2 .7 .7 0 0 0 1-.6l-.7-.1 .7 .1-.4-.7zM314.7 159.3l.7 .1z" fill-rule="evenodd"/>
<path d="M321.6 158.8a.7 .7 0 0 0 .2 1.2 .7 .7 0 0 0 1-.6l-.7-.1 .7 .1-.4-.7zM322.1 159.3l.7 .1z" fill-rule="evenodd"/>
<path d="M329 158.8a.7 .7 0 0 0 .2 1.2 .7 .7 0 0 0 1-.6l-.7-.1 .7 .1-.4-.7zM329.5 159.3l.7 .1z" fill-rule="evenodd"/>
<path d="M314.2 203.1a.7 .7 0 0 0 .2 1.2 .7 .7 0 0 0 1-.6l-.7-.1 .7 .1-.4-.7zM314.7 203.6l.7 .1z" fill-rule="evenodd"/>
<path d="M321.6 203.1a.7 .7 0 0 0 .2 1.2 .7 .7 0 0 0 1-.6l-.7-.1 .7 .1-.4-.7zM322.1 203.6l.7 .1z" fill-rule="evenodd"/>
<path d="M329 203.1a.7 .7 0 0 0 .2 1.2 .7 .7 0 0 0 1-.6l-.7-.1 .7 .1-.4-.7zM329.5 203.6l.7 .1z" fill-rule="evenodd"/>
</g>
<path d="M185.3 95.8h33.3v51.7h-33.3z" fill-rule="evenodd" fill="#414042"/>
<circle cx="189" cy="101.3" r="1.44" fill="none" stroke="#fff" stroke-width=".3"/>
<g fill="#231f20">
<path d="M196 135.8h11.9l.3 .7 .2 1.1v5.4l-.3 1.5-.5 .4-11.6-.1-.4-.7-.1-1.1v-6z"/>
<path d="M193.2 99.6h17.4l.4 .7 .1 1.1v12.8l-.1 1.1-.4 .7h-17.4l-.3-.7-.2-1.1v-12.8l.2-1.1z"/>
</g>
<g fill="none" stroke="#231f20" stroke-width=".3">
<path d="M177.9 110.6h7.4M177.9 114.3h7.4M177.9 118h7.4M218.6 110.6h7.4M218.6 114.3h7.4M218.6 118h7.4M177.9 129.1h7.4M177.9 121.7h7.4M177.9 125.4h7.4M177.9 132.8h7.4M218.6 129.1h7.4M218.6 121.7h7.4"/>
<path d="M218.6 125.4h7.4M218.6 132.8h7.4"/>
</g>
<path d="M211 112.5h1M212.1 112.5h1.8M214.2 112.5h1.8" fill="none" stroke="#fff" stroke-width=".3"/>
<circle cx="201.9" cy="140.1" r="3.7" fill="#bcbec0"/>
<path d="M144.7 118h33.2" fill="none" stroke="#231f20" stroke-width=".3"/>
<circle cx="153.9" cy="118" r=".7" fill="#231f20"/>
<path d="M251.9 95.8v33.3h-25.9M226 114.3h48.1M373.9 178.9v3.7M373.9 186.3v3.7" fill="none" stroke="#231f20" stroke-width=".3"/>
<g fill="#231f20" stroke="#231f20" stroke-width=".3">
<circle cx="251.8" cy="125.3" r=".7"/>
<circle cx="264.8" cy="114.3" r=".7"/>
</g>
<path d="M370.2 186.5h7.4" fill="none" stroke="#00bf00" stroke-width=".37"/>
<path d="M370.2 186.3h7.4v.4h-7.4z" fill="none" stroke="#00bf00" stroke-width=".3"/>
<path d="M370.2 182.6h7.4l-3.7 3.7z" fill="#00bf00"/>
<path d="M367.2 186.3l-.3 1.5M367.2 183.7l-.3 1.5M369.5 185.2l-2.6 2.6 1.4-.4M369.5 182.6l-2.6 2.6 1.4-.4M370.2 182.6h7.4l-3.7 3.7z" fill="none" stroke="#00bf00" stroke-width=".3"/>
<path d="M372 158.6h3.7M373.9 158.6v9.3M372.4 167.9h2.9v5.4h-2.9zM373.9 173.4v5.5" fill="none" stroke="#231f20" stroke-width=".3"/>
<path d="M62.4 104.7h22.1v15.4h-22.1z" fill="#414042"/>
<g fill="#b0b0b0" stroke="#b0b0b0" stroke-width=".3">
<path d="M59.6 117.1h2.7v1.7h-2.7z"/>
<path d="M59.6 113.4h2.7v1.7h-2.7z"/>
<path d="M59.6 109.7h2.7v1.8h-2.7z"/>
<path d="M59.6 106h2.7v1.8h-2.7z"/>
<path d="M84.6 117.1h2.7v1.7h-2.7z"/>
<path d="M84.6 113.4h2.7v1.7h-2.7z"/>
<path d="M84.6 109.7h2.7v1.8h-2.7z"/>
<path d="M84.6 106h2.7v1.8h-2.7z"/>
</g>
<g fill="none" stroke="#231f20" stroke-width=".3">
<path d="M190.9 64.4h3.7M192.7 64.4v3.7M209.4 64.4h3.7M211.2 64.4v3.7M44.8 95.8h3.7M46.7 95.8v14.8h12.9M92.9 81.1h3.7M93.3 92.1h2.9v5.5h-2.9zM94.8 97.7v32.1M94.8 81.1v11M94.8 86.6h22.1v5.5M104.4 92.1h2.9v5.5h-2.9z"/>
<path d="M105.8 86.6v5.5M105.8 97.7v16.6M115.5 92.1h2.8v5.5h-2.8zM116.9 97.7v20.3M157.6 92.1h3.7M159.5 92.1v3.7M263 86.6h3.7M263.3 95.8h2.9v5.5h-2.9zM264.8 86.6v3.7M264.8 94v1.8M59.6 106.9h-7.4v36.9M59.6 118h-24l-3.7 3.7"/>
<path d="M59.6 114.3h-24l-3.7 3.7M75.6 104.9a2.18 2.18 0 0 1-2.1 2.1 2.18 2.18 0 0 1-2.2-2.1M87.4 114.3h49.9l3.7 3.7M87.4 118h49.9l3.7 3.7M87.4 110.6h7.4M87.4 106.9h7.4M264.8 101.4v1.8M91.4 129.8h6.7v.8h-6.7zM91.4 131.3h6.7v.7h-6.7zM94.8 132v11.8M48.5 143.8h7.4M49.7 145h5.1"/>
<path d="M50.8 146.1h2.9M51.9 147.2h.7M91.1 143.8h7.4M92.2 145h5.1M93.3 146.1h2.9M94.4 147.2h.7M70.7 177.1h3.7M98.5 177.1h3.6M70.7 180.8h3.7M70.7 184.5h3.7M98.5 180.8h3.6M98.5 184.5h3.6"/>
<path d="M373.9 190v12.9M370.2 202.9h7.4M371.3 204.1h5.2M372.4 205.2h3M373.5 206.3h.8"/>
</g>
<g fill="#231f20" stroke="#231f20" stroke-width=".3">
<circle cx="105.8" cy="114.3" r=".7"/>
<circle cx="116.9" cy="118" r=".7"/>
<circle cx="159.4" cy="95.8" r=".7"/>
<circle cx="94.7" cy="106.9" r=".7"/>
<circle cx="94.7" cy="110.6" r=".7"/>
<circle cx="94.7" cy="86.6" r=".7"/>
<circle cx="105.8" cy="86.6" r=".7"/>
</g>
<path d="M144.7 55.2h-109.1l-3.7 3.7v129.3" fill="none" stroke="#231f20" stroke-width=".76"/>
<g fill="#000">
<path d="M91.4 129.8h6.7v.8h-6.7z" fill-rule="evenodd"/>
<path d="M91.4 131.3h6.7v.7h-6.7z" fill-rule="evenodd"/>
</g>
<g fill="#c0c0c0" stroke="#bcbec0" stroke-width=".3">
<path d="M74.4 176h3.6v2.1h-3.6z"/>
<path d="M74.4 179.7h3.6v2.1h-3.6z"/>
<path d="M74.4 183.4h3.6v2.1h-3.6z"/>
<path d="M94.8 176h3.6v2.1h-3.6z"/>
<path d="M94.8 179.7h3.6v2.1h-3.6z"/>
<path d="M94.8 183.4h3.6v2.1h-3.6z"/>
</g>
<path d="M78.1 173.4h16.6v14.7h-16.6z" fill="#414042" stroke="#443c3e" stroke-width=".3"/>
<g fill="none" stroke="#231f20" stroke-width=".3">
<path d="M50.4 158.6h3.7M52.2 158.6v7.4M63.3 158.6h3.7M65.2 158.6v18.5h5.5M105.8 158.6h3.7M107.7 158.6v18.5h-5.6M50.8 166h2.8v5.5h-2.8zM52.2 171.5v13M88.2 173.8a1.81 1.81 0 0 1-1.8 1.7 1.81 1.81 0 0 1-1.8-1.7M166.9 171.5h3.6M168.7 171.5v3.7M61.5 199.2h7.4"/>
<path d="M70.7 180.8h-5.5v18.4M70.7 184.5h-35.1l-3.7 3.7M102.1 180.8h5.6v18.4M102.1 184.5h35.2l3.7 3.7M104 199.2h7.4M62.6 200.4h5.2M63.7 201.5h3M64.8 202.6h.7M105.1 200.4h5.2M106.2 201.5h3M107.3 202.6h.8"/>
</g>
<circle cx="79.9" cy="174.8" r=".33" fill="none" stroke="#fff" stroke-width=".3"/>
<circle cx="52.2" cy="184.4" r=".7" fill="#231f20" stroke="#231f20" stroke-width=".3"/>
<text font-size="8.5" fill="#ffcb05" x="27.4" y="19.9">Heart rate 4 click schematic v100</text>
<text font-size="5.3" fill="#231f20" x="28.4" y="264.2">www.mikroe.com</text>
<g font-size="3.3">
<text x="287.1" y="58.2">VCC-3.3V</text>
<text x="340.1" y="58.2">VCC-5V</text>
<text x="180.7" y="109.9">1</text>
<text x="180.7" y="113.6">2</text>
<text x="221.6" y="109.9">14</text>
<text x="221.6" y="113.6">13</text>
<text x="180.7" y="117.3">3</text>
<text x="221.6" y="117.3">12</text>
<text x="180.7" y="120.9">4</text>
<text x="180.7" y="124.6">5</text>
<text x="221.6" y="120.9">11</text>
<text x="221.6" y="124.6">10</text>
<text x="180.7" y="128.3">6</text>
<text x="221.6" y="128.3">9</text>
<text x="180.7" y="132">7</text>
<text x="221.6" y="132">8</text>
<text x="294.5" y="143.1">VCC-3.3V</text>
<text x="336.4" y="143.1">VCC-5V</text>
<text x="314" y="155.7" transform="rotate(-90 314 155.7)">1</text>
<text x="321.4" y="155.7" transform="rotate(-90 321.4 155.7)">2</text>
<text x="328.8" y="155.7" transform="rotate(-90 328.8 155.7)">3</text>
<text x="366.6" y="157.9">VCC-3.3V</text>
<text x="69.8" y="176.3">1</text>
<text x="101.4" y="176.3">6</text>
<text x="69.8" y="180">2</text>
<text x="69.8" y="183.7">3</text>
<text x="101.4" y="180">5</text>
<text x="101.4" y="183.7">4</text>
<text x="186.3" y="183.7">1</text>
<text x="214.2" y="183.7">5</text>
<text x="186.3" y="189.3">2</text>
<text x="295.8" y="187.4">VCC-5V</text>
<text x="335.2" y="187.4">VCC-3.3V</text>
<text x="186.3" y="194.8">3</text>
<text x="214.2" y="194.8">4</text>
<text x="314" y="200" transform="rotate(-90 314 200)">1</text>
<text x="321.4" y="200" transform="rotate(-90 321.4 200)">2</text>
<text x="328.8" y="200" transform="rotate(-90 328.8 200)">3</text>
</g>
<g font-size="3.2" fill="#939598">
<text x="27" y="276.3">Mikroelektronika assumes no responsibility or liability for any errors or inaccuracies that may appear in the present document.</text>
<text x="199.3" y="280.1">4</text>
</g>
<g font-size="3.1">
<text x="186.8" y="63.8">VCC-1V8</text>
<text x="205.3" y="63.8">VCC-1V8</text>
<text x="196.1" y="74.5">C1</text>
<text x="214.5" y="74.5">C2</text>
<text x="92" y="80.4">VCC</text>
<text x="196.1" y="78.2">10µF</text>
<text x="214.5" y="78.2">10µF</text>
<text x="308.5" y="78.6">AN</text>
<text x="308.5" y="82.3">RST</text>
<text x="325.1" y="78.6">PWM</text>
<text x="326.9" y="82.3">INT</text>
<text x="353.6" y="80.4">INT1</text>
<text x="258.9" y="86">VCC-1V8</text>
<text x="308.5" y="86">CS</text>
<text x="308.5" y="89.7">SCK</text>
<text x="328.4" y="89.7">RX</text>
<text x="328.4" y="86">TX</text>
<text x="40.8" y="95.2">VCC-1V8</text>
<text x="96.2" y="95.2">R8</text>
<text x="107.3" y="95.2">R9</text>
<text x="118.4" y="95.2">R10</text>
<text x="153.5" y="91.5">VCC-1V8</text>
<text x="185.3" y="95.2">U1</text>
<text x="245.9" y="91.5">VCC-LED</text>
<text x="308.5" y="93.7">MISO</text>
<text x="326.9" y="93.4">SCL</text>
<text x="353.6" y="91.5">SCL1</text>
<text x="353.6" y="95.2">SDA1</text>
<text x="96.2" y="98.9">178k</text>
<text x="107.3" y="98.9">4.7k</text>
<text x="118.4" y="98.9">4.7k</text>
<text x="234.9" y="100.8">VCC-1V8</text>
<text x="266.3" y="98.9">R6</text>
<text x="308.1" y="100.8">+3.3V</text>
<text x="308.5" y="97.4">MOSI</text>
<text x="326.2" y="97.1">SDA</text>
<text x="326.2" y="100.8">+5V</text>
<text x="56.1" y="106.3">1</text>
<text x="63.3" y="104.4">U3</text>
<text x="89.2" y="106.3">8</text>
<text x="155.4" y="104.4">R4</text>
<text x="164.6" y="104.4">R5</text>
<text x="266.3" y="102.6">47k</text>
<text x="308.5" y="104.4">GND</text>
<text x="325.8" y="104.4">GND</text>
<text x="37.4" y="113.7">SCL</text>
<text x="56.1" y="113.7">3</text>
<text x="56.1" y="110">2</text>
<text x="89.2" y="110">7</text>
<text x="89.2" y="113.7">6</text>
<text x="128" y="113.7">SCL1</text>
<text x="146.5" y="113.7">SCL</text>
<text x="155.4" y="108.1">4.7k</text>
<text x="164.6" y="108.1">4.7k</text>
<text x="268.5" y="113.7">INT</text>
<text x="301.8" y="110">MIKROBUS_DEVICE_CONN.</text>
<text x="37.4" y="117.4">SDA</text>
<text x="56.1" y="117.4">4</text>
<text x="89.2" y="117.4">5</text>
<text x="128" y="117.4">SDA1</text>
<text x="146.5" y="117.4">SDA</text>
<text x="63.3" y="122.9">PCA9306</text>
<text x="98.1" y="131.8">C6</text>
<text x="98.1" y="135.5">100n</text>
<text x="244.1" y="139.2">C5</text>
<text x="244.1" y="142.9">100n</text>
<text x="319.4" y="143.2">VCC</text>
<text x="185.3" y="150.6">MAX30101</text>
<text x="49.5" y="158">VCC</text>
<text x="62.4" y="158">VCC</text>
<text x="101.8" y="158">VCC-1V8</text>
<text x="305.5" y="163.5">J1A</text>
<text x="53.7" y="169.1">R11</text>
<text x="53.7" y="172.8">47k</text>
<text x="74.4" y="172.8">U4</text>
<text x="165.9" y="170.9">VCC</text>
<text x="238.6" y="170.9">VCC-1V8</text>
<text x="314.7" y="170.9">VCCIO SEL.</text>
<text x="375.4" y="170.9">R7</text>
<text x="375.4" y="174.6">560</text>
<text x="37.4" y="183.9">INT1</text>
<text x="128" y="183.9">INT</text>
<text x="194.6" y="180.2">U2</text>
<text x="379.4" y="185.7">PWR</text>
<text x="74.4" y="191.2">SN74LVC1T45</text>
<text x="316.2" y="187.6">VCC-LED</text>
<text x="231.2" y="193.1">R1</text>
<text x="231.2" y="196.8">0.0</text>
<text x="192.7" y="202.3">SPX3819M5</text>
<text x="247.8" y="198.3">C4</text>
<text x="247.8" y="202">10µF</text>
<text x="172" y="205.7">C3</text>
<text x="172" y="209.3">1u</text>
<text x="231.2" y="206">R2</text>
<text x="231.2" y="209.7">11k</text>
<text x="307.3" y="207.9">J2A</text>
<text x="318.4" y="215.3">VLED</text>
<text x="231.2" y="218.9">R3</text>
<text x="231.2" y="222.6">22k</text>
</g>
<g font-size="3.1" fill="#fff">
<text x="63" y="111.8">VREF1</text>
<text x="63" y="108.1">GND</text>
<text x="75.3" y="111.8">VREF2</text>
<text x="80.3" y="108.1">EN</text>
<text x="187.9" y="111.8">NC</text>
<text x="212.1" y="111.8">NC</text>
<text x="63" y="119.2">SDA1</text>
<text x="63" y="115.5">SCL1</text>
<text x="76.8" y="119.2">SDA2</text>
<text x="77.3" y="115.5">SCL2</text>
<text x="187.9" y="119.2">SDA</text>
<text x="187.9" y="115.5">SCL</text>
<text x="209.9" y="119.2">GND</text>
<text x="211" y="115.5">INT</text>
<text x="187.9" y="122.9">PGND</text>
<text x="210" y="122.9">VDD</text>
<text x="187.9" y="126.6">R_DRV</text>
<text x="187.9" y="130.3">IR_DRV</text>
<text x="206.7" y="130.3">VLED+</text>
<text x="206.7" y="126.6">VLED+</text>
<text x="187.9" y="134">G_DRV</text>
<text x="212.1" y="134">NC</text>
<text x="78.9" y="178.3">VccA VccB</text>
<text x="78.9" y="182">GND</text>
<text x="78.9" y="185.7">A</text>
<text x="88.7" y="182">DIR</text>
<text x="92" y="185.7">B</text>
<text x="195.3" y="185.7">IN</text>
<text x="200.9" y="185.7">OUT</text>
<text x="195.3" y="191.2">GND</text>
<text x="195.3" y="196.8">EN</text>
<text x="201.6" y="196.8">ADJ</text>
</g>
</svg>
